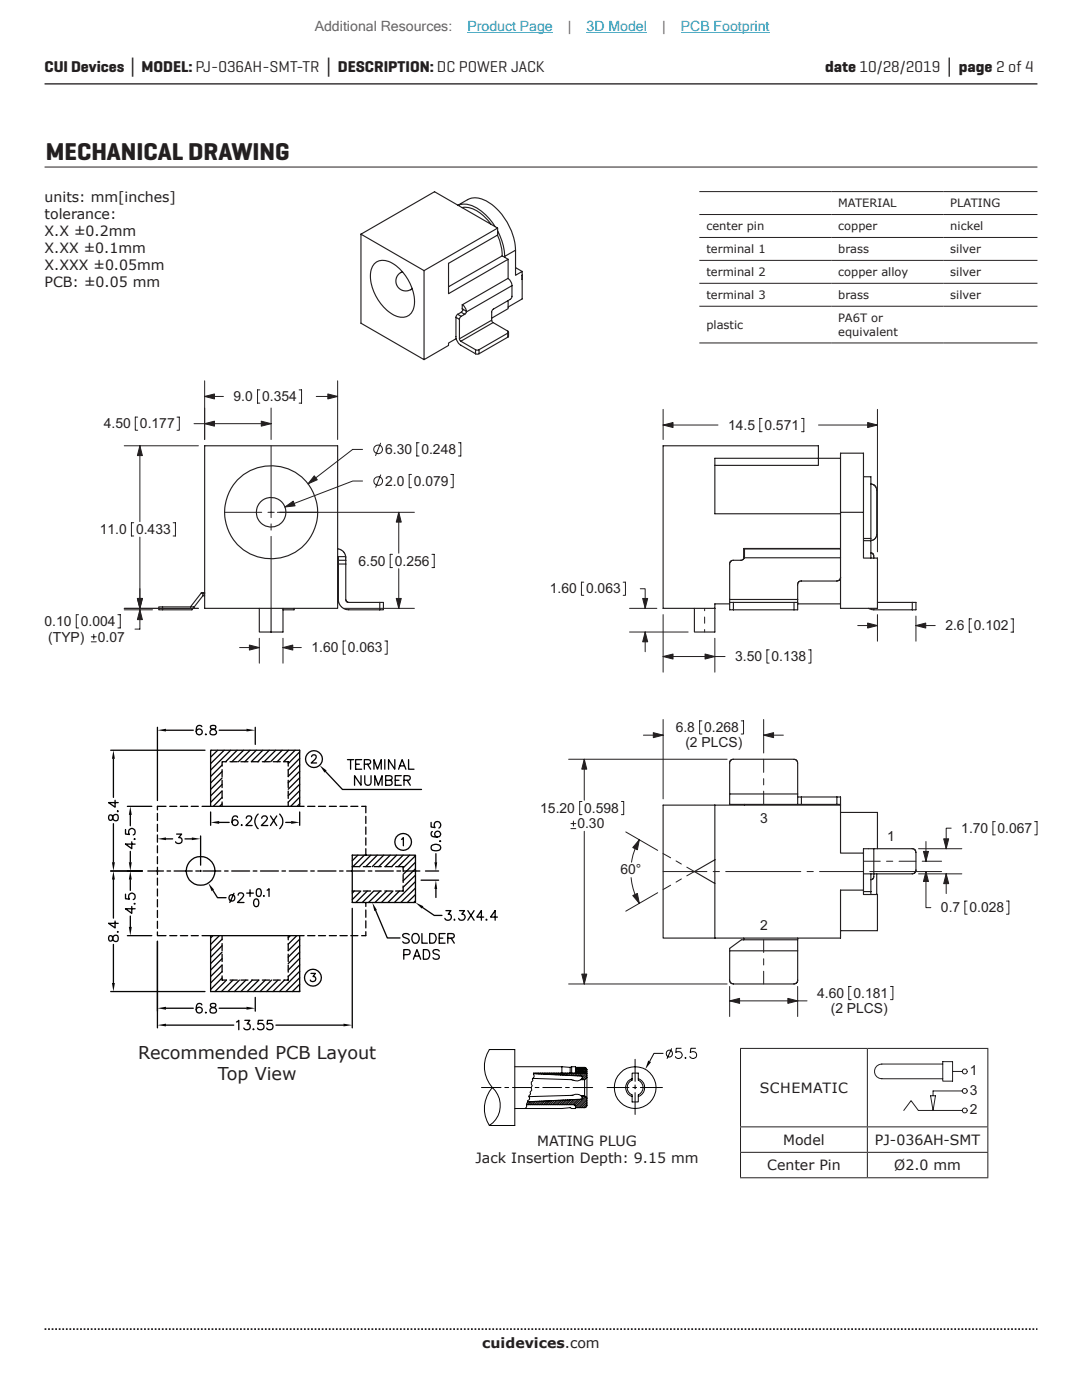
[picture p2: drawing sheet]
<svg xmlns="http://www.w3.org/2000/svg" width="216mm" height="279mm" viewBox="0 0 216 279" stroke-linecap="round" stroke-linejoin="round" font-family="sans-serif">
<path d="M8.9 16.7h198.1" fill="none" stroke="#231f20" stroke-width=".26"/>
<path d="M8.9 265.3h198.1" fill="none" stroke="#231f20" stroke-width=".35" stroke-dasharray=".4 .4 .4 .4 .4 .4" stroke-dashoffset=".7" stroke-linecap="butt"/>
<g fill="none" stroke="#231f20" stroke-width=".23">
<path d="M72 46.7l14.7-8.4 12.6 7.2-14.7 8.5M72 46.7l12.6 7.3M72 46.7v17.8l12.6 7.3M74.9 52.4a3.6 3.6 0 0 1 4.4 .9 8.9 8.9 0 0 1 3.2 8.2 2.59 2.59 0 0 1-4.2 1.2 9.4 9.4 0 0 1-4.3-8.5l.2-.7zM80 54.4l-.6 .5-.3 .6-.1 .8 .3 .8 .4 .5 .7 .4 .8 .1 .7-.3M80.3 54.2l-.3 .2M80.3 54.3l-.3 .1M82.2 57.6l-.2 .2M82.3 57.6l-.3 .2M84.6 54v17.8l4.9-2.9v-.4l1.5-.9M92.2 41.4a5.8 5.8 0 0 1 5.1 2.5l.7 .9M98.8 45.2a9.7 9.7 0 0 0-5.5-4.4l-.8-.1-1.1 .3 1.9-1.2a4.1 4.1 0 0 1 4.3 .6 12.5 12.5 0 0 1 5.3 9.5"/>
<path d="M99.3 46.9a9.8 9.8 0 0 1 .9 4.2l-10.7 6.1M99.3 45.5v1.4l-9.8 5.7v6l11.9-6.9v3.8l-9.2 5.3v.9h.1M99.3 46.1a11.4 11.4 0 0 1 1.4 5.1M100.2 51.1l.5 .2M100.7 51.3v-.1l2.2-1.3v5l1.3-.7M100.7 51.3l.7 .4M101.3 55.6l.6 .6 .3 .8M101.4 60v1.6l-3.3 1.9M102.2 57l-.1 2.5-3.8 2.4-.2 .3v1.7M102.2 57l-9.1 5.3M102.9 53.4l1.3 .8M104.2 54.2v5.5l-2.8 1.6"/>
<path d="M91 63.3v3.9l.3 1 .5 .6 3.1 1.8M91 63.3l.7 .4M91.3 62.7l-.3 .6M91.3 62.7l.7 .4M91.7 67.6l.3 .5M91.7 63.7v3.9M92 68.1l2.9 1.7M92 63.1l-.3 .6M92 62.3l-.7 .4M92 62.3l.7 .4M92.2 61.6l.1 .1M92.3 60.8l.5 .6 .3 .7"/>
<path d="M92.3 61.7v.3l-.3 .3M92.3 61.7l.8 .4M92.7 62.7l-.7 .4M93.1 62.3l-.4 .4M93.1 62.1v.2M94.9 69.8h.7v.8h-.7M94.9 69.8v.8M98.1 63.9l.3 .5M98.1 63.9l-6.4 3.7M98.4 64.4l3 1.7 .1 .2-.2 .2M98.4 64.4l-6.4 3.7M101.3 66.5l-5.7 3.3"/>
<path d="M101.3 66.5v.8M101.3 67.3l-5.7 3.3M101.5 66.3v.8l-.2 .2M40.8 89h26.6v32.4h-26.6zM142.6 92.9h20.7v-3.9h-31v32.4h10.3M167.7 91.5h-25.1v11h25.1M172.3 95.1h1.5v12.4h-1.5M173.8 96.6l.8 .3 .3 .9v9.1l-.4 .7-.7 .3M40.2 118.3h.6zM40.2 118.3l-2.2 2.8M40.5 118.9l-1.7 2.2M40.5 118.9h.3"/>
<path d="M40.8 118.5h-.3v.4M67.4 111.1h.1M67.4 109.5l1 .5 .4 .4 .2 .7M67.4 111.1l.1 .7M67.4 111.1h1.6v.7M67.5 112.6l.1 7.5 .2 .7 .6 .5 .5 .3 .7 .1M67.5 111.8v.8M67.5 112.6h1.5M67.5 111.8h1.5M69 112.6v7.2l.1 .2 .5 .2h6.2M69 111.8v.8M145.6 119.6v.6"/>
<path d="M145.6 119.6h13.6M148.5 111.3l-.6 .5h-1.7l-.6 .5v7.3M148.5 111.1v-1.6h19.2v1.8h-19.2M148.5 111.1v.2M159.2 119.6v.6M159.9 115.9l-.4 .2-.3 .4v3.1M167.7 102.5v7h-19.3v1.6h.1M167.7 102.5v-.3h4.6v9.2h2.8v10h-7.4v-10.1M167.7 102.2v-11.8h4.6v11.8M167.7 115.2l-.1 .4-.6 .4h-7.1M172.3 107.9h1.5M173.8 110.4l.5 .2 .1 .8"/>
<path d="M173.8 107.5v.4M173.8 107.9v3.5M31.7 121.1h.7v.6h-.7zM32.4 121.1h6.4M38.8 121.1l-.5 .6h-5.9M51.7 121.4v4.7h2.4M54.1 121.4v4.7M56.5 121.4v4.7h-2.4M58.7 121.4v.3h-2.2M69.6 121.7h6.2M75.8 120.2h.7v1.5h-.7M75.8 120.2v1.5"/>
<path d="M145.6 120.5h-3v5.6h-4v-4.7M146.3 120.2h-.7v1.5h.7M146.3 121.7h12.1M146.3 120.2h12.1M146.3 120.2v1.5M159.2 120.2h-.8v1.5M159.2 120.2v1.5h-.8M159.2 120.5h8.5M173.3 121.4l1.1 .3h7.6M175.1 120.2h6.9M182 120.2h.8v1.5h-.8M182 120.2v1.5"/>
<path d="M145.6 158.5v2h13.6M145.6 158.5h13.6M159.2 158.5v2M159.2 158.5v-6.2l-.1-.4-.3-.3-12.6-.1-.5 .3-.1 .3v6.4M159.2 159.1h.7M159.9 159.1v1.4M159.9 159.1h7.1M167 159.1h.7v3M167 159.1v1.4M138.6 173.9l4-2.3v4.7zM142.6 160.7v10.9M142.6 176.3v10.9"/>
<path d="M148.5 160.5l.1 .2M159.2 160.5h.7M159.9 160.5h7.1M167 160.5h.7M167.7 160.7h-35.4v26.5h10.3M167.7 162.1v8.2h4.6M167.7 162.1h7.4v7.3M172.3 177.9h1.5M173.8 175.6l.5-.3 .1-.9 8-.1 .4-.7-.1-3.8-.5-.4h-9.9v8.2M173.8 177.9v.6M173.8 174.4v3.5M174.4 169.4v5h-2.1"/>
<path d="M174.9 174.4v4.1M145.6 189.8h13.6M148.4 187.2v.3M159.2 187.2v8.4l-.4 .7-.4 .1h-12.1l-.4-.1-.2-.3-.1-6.7 2.3-1.8h11.3M167.7 185.7h7.4v-7.2h-2.8v-.9h-4.6v9.6h-25.1"/>
<circle cx="54.1" cy="102.2" r="9.3"/>
<circle cx="54.1" cy="102.2" r="2.95"/>
</g>
<g fill="none" stroke="#231f20" stroke-width=".2">
<path d="M27.5 83.2h-.5v2.7h.5M35.3 83.2h.5v2.7h-.5M38.7 84.6h15.4M40.8 81.4v6.3M54.1 81.4v6.3M54.1 89v14.3M44.8 102.2h7.4M53.5 102.2h1.2M54.1 104.6v1.2M54.1 107.1v14.3M55.8 102.2h7.6M140.6 121.4v.5"/>
<path d="M140.6 123.1v1.3M140.6 125.6v.5M185.7 218.7h1l-.5 2.9zM188.1 212.4h-12.1a1.47 1.47 0 0 0-1.5 1.4 1.47 1.47 0 0 0 1.5 1.5h12.1M188.1 211.9h2v3.9h-2zM190.1 213.8h1.9M192 217.7h-5.8v1M180.3 221.6l1.5-1.9 1.4 1.9h8.8"/>
<circle cx="192.5" cy="213.8" r=".48"/>
<circle cx="192.5" cy="217.7" r=".48"/>
<circle cx="192.5" cy="221.6" r=".48"/>
</g>
<path d="M40.8 84.6l2-.5v1z" fill="#231f20"/>
<path d="M40.8 84.6l2-.5v1z" fill="none" stroke="#231f20" stroke-width=".2"/>
<path d="M52.1 84.1l2 .5-2 .5z" fill="#231f20"/>
<g fill="none" stroke="#231f20" stroke-width=".2">
<path d="M52.1 84.1l2 .5-2 .5zM128.4 146.7h3.9M132.3 143.6v15.8M140.1 143.9h-.5v2.6h.5M147.9 143.9h.5v2.6h-.5M152.4 143.6v6.7M152.4 146.7h3.9M152.4 151.5v2.6M152.4 155.4v1.2M152.4 157.9v2.6M124.9 166l6.3 3.7M125.9 175.1a12.6 12.6 0 0 0 1.7 5.2"/>
<path d="M127.6 167.6a12.7 12.7 0 0 0-1.6 4.5M131.2 178.2l-6.3 3.6M132.3 170.3l1.5 .9M132.3 173.9h8.8M133.8 176.7l-1.5 .8M134.9 171.8l1.1 .6M136 175.4l-1.1 .6M137 173.1l1.6 .8-1.6 .9M142.3 173.9h1.3M144.8 173.9h15M161 173.9h1.3M163.5 173.9h8.8"/>
<path d="M172.3 171.9h3.3M173.5 173.9h14.4M176.9 171.9h1.2M179.4 171.9h3.4M184 171.9h3.9M184.8 173.9v7.2h.9M184.8 167.9v4M193 179.8h-.5v2.7h.5M200.8 179.8h.5v2.7h-.5M152.4 187.5v2.6M152.4 191.3v1.3M152.4 193.8v2.6"/>
</g>
<path d="M127.6 167.6l-.4 2-.9-.4z" fill="#231f20"/>
<path d="M127.6 167.6l-.4 2-.9-.4z" fill="none" stroke="#231f20" stroke-width=".2"/>
<path d="M126.3 178.7l.9-.4 .4 2z" fill="#231f20"/>
<path d="M126.3 178.7l.9-.4 .4 2z" fill="none" stroke="#231f20" stroke-width=".2"/>
<path d="M130.4 146.2l1.9 .5-1.9 .5z" fill="#231f20"/>
<path d="M130.4 146.2l1.9 .5-1.9 .5z" fill="none" stroke="#231f20" stroke-width=".2"/>
<path d="M152.4 146.7l2-.5v1z" fill="#231f20"/>
<path d="M152.4 146.7l2-.5v1z" fill="none" stroke="#231f20" stroke-width=".2"/>
<path d="M184.8 173.9l.5 2h-1z" fill="#231f20"/>
<path d="M184.8 173.9l.5 2h-1z" fill="none" stroke="#231f20" stroke-width=".2"/>
<path d="M184.3 169.9h1l-.5 2z" fill="#231f20"/>
<g fill="none" stroke="#231f20" stroke-width=".2">
<path d="M132.3 84.8h11M132.3 81.7v6M152.1 83.5h-.5v2.7h.5M159.9 83.5h.5v2.7h-.5M163.3 84.8h11.8M175.1 81.7v28.4M116.5 116.2h-.5v2.6h.5M124.3 116.2h.5v2.6h-.5M127.8 117.5h.9v3.9M125.6 121.4h5.5M125.6 126.1h11.7M128.7 126.1v4"/>
<path d="M132.3 131h12.4M132.3 122.7v11.4M142.6 127.4v6.7M153.5 129.7h-.5v2.6h.5M161.3 129.7h.5v2.6h-.5M171.2 124.8h3.9M175.1 122.7v5.3M182.8 124.8h3.8M182.8 123v5M193.9 123.5h-.5v2.7h.5M201.7 123.5h.5v2.7h-.5M184.3 169.9h1l-.5 2z"/>
</g>
<path d="M128.2 119.4h1l-.5 2z" fill="#231f20"/>
<path d="M128.2 119.4h1l-.5 2z" fill="none" stroke="#231f20" stroke-width=".2"/>
<path d="M128.7 126.1l.5 2h-1z" fill="#231f20"/>
<path d="M128.7 126.1l.5 2h-1z" fill="none" stroke="#231f20" stroke-width=".2"/>
<path d="M173.1 84.3l2 .5-2 .5z" fill="#231f20"/>
<path d="M173.1 84.3l2 .5-2 .5z" fill="none" stroke="#231f20" stroke-width=".2"/>
<path d="M132.3 84.8l2-.5v1z" fill="#231f20"/>
<path d="M132.3 84.8l2-.5v1z" fill="none" stroke="#231f20" stroke-width=".2"/>
<path d="M182.8 124.8l1.9-.5v1z" fill="#231f20"/>
<path d="M182.8 124.8l1.9-.5v1z" fill="none" stroke="#231f20" stroke-width=".2"/>
<path d="M173.1 124.3l2 .5-2 .5z" fill="#231f20"/>
<path d="M173.1 124.3l2 .5-2 .5z" fill="none" stroke="#231f20" stroke-width=".2"/>
<path d="M132.3 131l2-.5v1z" fill="#231f20"/>
<path d="M132.3 131l2-.5v1z" fill="none" stroke="#231f20" stroke-width=".2"/>
<path d="M140.7 130.5l1.9 .5-1.9 .5z" fill="#231f20"/>
<g fill="none" stroke="#231f20" stroke-width=".2">
<path d="M40.8 79.1h3.8M40.8 76v11.7M51.8 77.8h-.4v2.7h.4M59.7 77.8h.5v2.7h-.5M63.1 79.1h4.3M67.4 76v11.7M24.8 89h14.8M27.9 89v15.1M72.3 96h-1.9l-13.5 5.2M72.3 89.7h-1.9l-8.9 6.9M75.9 88.4l-1 2.5M76 94.8l-1 2.4"/>
<path d="M82.1 94.7h-.5v2.6h.5M83.6 88.4h-.4v2.6h.4M90 94.7h.4v2.6h-.4M91.5 88.4h.4v2.6h-.4M26.7 104.3h-.5v2.7h.5M27.9 107.2v14.2M34.6 104.3h.4v2.7h-.4M55.3 102.2h27.4M78.3 110.6h-.4v2.7h.4M79.6 102.2v8.2M79.6 113.5v7.9M86.2 110.6h.4v2.7h-.4"/>
<path d="M15.7 122.7h-.5v2.6h.5M18.2 128.1h1M18.2 127.1h1M18.7 126.6v1M23.5 122.7h.5v2.6h-.5M24.8 121.7h5.6M27.9 121.7v3.9h-1M39.6 121.4h-14.8M47.8 129.2h3.9M51.7 127.4v5M56.5 127.4v5M56.5 129.2h3.6"/>
<path d="M68.6 121.4h14.1M68.9 127.9h-.4v2.7h.4M76.8 127.9h.5v2.7h-.5M140.7 130.5l1.9 .5-1.9 .5z"/>
<circle cx="75.5" cy="89.7" r=".87"/>
<circle cx="75.5" cy="96" r=".87"/>
</g>
<path d="M56.5 129.2l1.9-.5v1z" fill="#231f20"/>
<path d="M56.5 129.2l1.9-.5v1z" fill="none" stroke="#231f20" stroke-width=".2"/>
<path d="M27.4 119.4h1l-.5 2z" fill="#231f20"/>
<path d="M27.4 119.4h1l-.5 2z" fill="none" stroke="#231f20" stroke-width=".2"/>
<path d="M40.8 79.1l2-.5v1z" fill="#231f20"/>
<path d="M40.8 79.1l2-.5v1z" fill="none" stroke="#231f20" stroke-width=".2"/>
<path d="M65.4 78.6l2 .5-2 .5z" fill="#231f20"/>
<path d="M65.4 78.6l2 .5-2 .5z" fill="none" stroke="#231f20" stroke-width=".2"/>
<path d="M27.4 119.4h1l-.5 2z" fill="#231f20"/>
<path d="M27.4 119.4h1l-.5 2z" fill="none" stroke="#231f20" stroke-width=".2"/>
<path d="M27.9 89l.5 1.9h-1z" fill="#231f20"/>
<path d="M27.9 89l.5 1.9h-1z" fill="none" stroke="#231f20" stroke-width=".2"/>
<path d="M79.6 102.2l.5 2h-1z" fill="#231f20"/>
<path d="M79.6 102.2l.5 2h-1z" fill="none" stroke="#231f20" stroke-width=".2"/>
<path d="M79.1 119.4h1l-.5 2z" fill="#231f20"/>
<path d="M79.1 119.4h1l-.5 2z" fill="none" stroke="#231f20" stroke-width=".2"/>
<path d="M27.9 121.7l.5 2h-1z" fill="#231f20"/>
<path d="M27.9 121.7l.5 2h-1z" fill="none" stroke="#231f20" stroke-width=".2"/>
<path d="M62.7 95l.6 .7-1.8 .9z" fill="#231f20"/>
<path d="M62.7 95l.6 .7-1.8 .9z" fill="none" stroke="#231f20" stroke-width=".2"/>
<path d="M49.8 128.7l1.9 .5-1.9 .5z" fill="#231f20"/>
<path d="M49.8 128.7l1.9 .5-1.9 .5z" fill="none" stroke="#231f20" stroke-width=".2"/>
<path d="M56.9 101.2l1.6-1.2 .4 1z" fill="#231f20"/>
<g fill="none" stroke="#231f20" stroke-width=".2">
<path d="M56.9 101.2l1.6-1.2 .4 1zM113.5 151.5h31.6M116.1 160h-.4v2.6h.4M116.6 151.5v8.2M124 160h.5v2.6h-.5M113.9 165.4h1M113.9 164.4h1M114.4 163.9v1M116.6 165.9v30.5M183.3 169.4h8.6M183.3 174.4h8.6M188.8 174.4v3.9"/>
<path d="M189.8 165.3h-1v4.1M198.6 164h-.5v2.6h.5M206.4 164h.5v2.6h-.5M113.5 196.4h31.6M145.6 199.7h15.4M145.6 196.9v6M159.2 196.9v6M169.8 196.9h-.4v2.6h.4M177.7 196.9h.5v2.6h-.5"/>
</g>
<path d="M188.3 167.4h1l-.5 2z" fill="#231f20"/>
<path d="M188.3 167.4h1l-.5 2z" fill="none" stroke="#231f20" stroke-width=".2"/>
<path d="M188.8 174.4l.5 2h-1z" fill="#231f20"/>
<path d="M188.8 174.4l.5 2h-1z" fill="none" stroke="#231f20" stroke-width=".2"/>
<path d="M116.1 194.4h1l-.5 2z" fill="#231f20"/>
<path d="M116.1 194.4h1l-.5 2z" fill="none" stroke="#231f20" stroke-width=".2"/>
<path d="M116.6 151.5l.5 2h-1z" fill="#231f20"/>
<path d="M116.6 151.5l.5 2h-1z" fill="none" stroke="#231f20" stroke-width=".2"/>
<path d="M145.6 199.7l2-.5v1z" fill="#231f20"/>
<path d="M145.6 199.7l2-.5v1z" fill="none" stroke="#231f20" stroke-width=".2"/>
<path d="M157.2 199.2l2 .5-2 .5z" fill="#231f20"/>
<path d="M157.2 199.2l2 .5-2 .5z" fill="none" stroke="#231f20" stroke-width=".2"/>
<path d="M63.8 152.7l1.4 1.1-.4 .4z" fill="#050504"/>
<g fill="none" stroke="#050504" stroke-width=".26">
<path d="M44.3 153.6v1.4M44.3 155.7v1.5M44.3 157.9v1.4M45.2 152h-.9v.9M45.9 152h1.5M48.1 152h1.4M50.2 152h1.4M52.3 152h1.5M54.5 152h1.4M56.6 152h.9v.9M57.5 153.6v1.4M57.5 155.7v1.5"/>
<path d="M57.5 157.9v1.4M62.2 151l.1-.3 .5-.1 .2 .2 .1 .3-.2 .4-.8 .8h1.1M65 154l3.3 3.6h15.8M69.3 151.6h1.3M70 151.6v1.9M71 152.5h.7M72 154.8v1.9l-1.3-1.9v1.9M72.2 151.6h-1.2v1.9h1.2M72.7 152.5l1.1-.1 .2-.3-.1-.3-.4-.2h-.8v1.9M72.8 154.8v1.4a.63 .63 0 0 0 .6 .5 .63 .63 0 0 0 .6-.5v-1.4M73.3 152.5l.7 1M74.6 153.5v-1.9l.7 1.9 .8-1.9v1.9"/>
<path d="M74.8 156.7v-1.9l.7 1.9 .7-1.9v1.9M76.8 151.6v1.9M76.9 155.7h.9a.48 .48 0 0 0 .4-.7l-.4-.2h-.9v1.9h.9a.5 .5 0 0 0 .5-.5 .5 .5 0 0 0-.5-.5M78.8 151.6v1.9l-1.3-1.9v1.9M78.9 155.7h.7M79.5 153.5l.7-1.9 .8 1.9M79.8 152.8h.9M80.1 154.8h-1.2v1.9h1.2M80.6 155.7l1.1-.1 .2-.3-.1-.3-.4-.2h-.8v1.9M81.2 155.7l.7 1M81.5 151.6v1.9h1.1M29.5 173.8h3.1"/>
<path d="M31.4 162.3v1.5M31.4 164.5v1.4M31.4 166.6v1.5M31.4 168.8v1.4M31.4 171v1.4M31.4 173.1v1.4M31.4 175.2v1.5M31.4 177.4v1.4M31.4 179.5v1.5M33.1 160.9h-1.7v.7M33.3 173.8h.7M33.9 160.9h1.4"/>
<path d="M34.7 173.8h3.7M36 160.9h1.4M38.2 160.9h1.4M39.1 173.8h.7M40.3 160.9h1.7v-11.2h17.8v11.2M40.5 173.8h3.6M44.3 160.1v.8M44.8 173.8h.7M46.2 173.8h3.6M50.5 173.8h.8M52 173.8h3.6M56.3 173.8h.7"/>
<path d="M57.5 160.1v.8M57.7 173.8h3.6M62 173.8h.7M63.4 173.8h3.6M67.8 173.8h.7M69.2 173.8h3.5M70.3 170.7h12.6v9.4h-12.6zM70.3 173h1.5M70.3 177.8h1.5M72.5 173h1.5M72.5 177.8h1.5M73 160.9v1.3"/>
<path d="M73 162.9v1.4M73 165v1.5M73 167.2v1.5M73 169.4v1.3M73.5 173.8h.7M74.7 173h1.4M74.7 177.8h1.4M74.9 173.8h3.6M76.8 173h1.4M76.8 177.8h1.4M78.9 173h1.5v1M79.2 173.8h.7"/>
<path d="M80.1 167.5l.4-.3v1.6M80.4 176.8v1h-1.5M80.4 174.7v1.4M80.7 173.8h3.1M84 175.7h3.5M84.9 173.8h2.6M87 170.4v1.7M87 177.4v1.7M31.4 186v.7h1.7M31.4 181.7v1.4M31.4 183.9v1.4M33.9 186.7h1.4"/>
<path d="M36 186.7h1.4M38.2 186.7h1.4M40.3 186.7h1.7v11.2h17.8v-11.2M44.3 186.7v.9M44.3 188.3v1.4M44.3 190.4v1.5M44.3 192.6v1.4M44.3 194.8v.8h.9M45.9 195.6h1.5M48.1 195.6h1.4M50.2 195.6h1.4M52.3 195.6h1.5"/>
<path d="M54.5 195.6h1.4M57.5 186.7v.9M57.5 188.3v1.4M57.5 190.4v1.5M57.5 192.6v1.4M57.5 194.8v.8h-.9M62 194.3h.9l-.4 .6a.55 .55 0 0 1 .5 .8 .55 .55 0 0 1-1 .1l-.1-.2M73 180.1v.8M73 181.6v1.5M73 183.8v1.4M73 185.9v.8"/>
<circle cx="62.7" cy="151.5" r="1.68"/>
<circle cx="40" cy="173.8" r="2.87"/>
<circle cx="80.4" cy="168" r="1.68"/>
<circle cx="62.4" cy="195.1" r="1.68"/>
</g>
<g fill="#050504">
<path d="M87 175.7l.2 1.7h-.5z"/>
<path d="M86.7 172.1h.5l-.2 1.7z"/>
</g>
<path d="M31.4 145.1v14.7M33.1 145.7h5.5M43.7 145.7h5.5M50.9 145.1v3.5M86 164.1v.9l.8 .2a.69 .69 0 0 1 0-1.1 .69 .69 0 0 1 1 .2 .69 .69 0 0 1-.2 1M86.1 168.8a1.19 1.19 0 0 1 1.8 .3v.1a1.27 1.27 0 0 1-1.8 .3zM86.3 166a.57 .57 0 0 0 .1 1 1.18 1.18 0 0 0 1.5-.5 .59 .59 0 0 0-.5-.6 .59 .59 0 0 0-.6 .5 .59 .59 0 0 0 .5 .6M87.8 167.8l.1 .1h-.2" fill="none" stroke="#050504" stroke-width=".26"/>
<g fill="#050504">
<path d="M31.4 145.7l1.7-.3v.6z"/>
<path d="M49.2 145.4l1.7 .3-1.7 .3z"/>
</g>
<path d="M40.3 145a.6 .6 0 0 0-1.1 .1 1.33 1.33 0 0 0 .2 1.5 .6 .6 0 0 0 .9-.3 .6 .6 0 0 0-.4-.8 .6 .6 0 0 0-.7 .5M41.1 146.5l-.1 .1h.2M42.1 144.9a.38 .38 0 0 0 .2 .6 .68 .68 0 0 1 .7 .3 .68 .68 0 0 1 0 .8h-.6l-.4-.1a.71 .71 0 0 1 .1-.8 .71 .71 0 0 1 .7-.2 .4 .4 0 0 0 .2-.6zM25.4 173.8h3M25.4 160.9h4.9M26 162.6v2.2M26 169.9v2.2" fill="none" stroke="#050504" stroke-width=".26"/>
<g fill="#050504">
<path d="M25.7 172.1h.6l-.3 1.7z"/>
<path d="M26 160.9l.3 1.7h-.6z"/>
</g>
<path d="M25 165.5v1h.8a.69 .69 0 0 1 0-1 .69 .69 0 0 1 1 .1 .69 .69 0 0 1-.2 1M26.3 168v1.4l-1.3-.9h2M26.9 167.4v.1h-.1M31.4 187.9v13.9M50.9 199.1v2.7M33.1 201.2h5.5M43.7 201.2h5.5" fill="none" stroke="#050504" stroke-width=".26"/>
<g fill="#050504">
<path d="M31.4 201.2l1.7-.3v.6z"/>
<path d="M49.2 200.9l1.7 .3-1.7 .3z"/>
</g>
<path d="M31.4 187.9v17.2M70.3 181.3v23.8M33.1 204.6h13.5M40.3 200.5a.58 .58 0 0 0-.9-.2 1.44 1.44 0 0 0 0 1.8 .6 .6 0 0 0 .9-.3 .6 .6 0 0 0-.4-.8 .6 .6 0 0 0-.7 .5M41.1 202l-.1 .1h.2M42.1 200.3a.41 .41 0 0 0 .2 .7 .67 .67 0 0 1 .7 .3 .67 .67 0 0 1 0 .8l-.6 .1-.4-.2a.7 .7 0 0 1 .1-.8 .7 .7 0 0 1 .7-.2 .43 .43 0 0 0 .2-.7zM55.1 204.6h13.4" fill="none" stroke="#050504" stroke-width=".26"/>
<g fill="#050504">
<path d="M31.4 204.6l1.7-.3v.5z"/>
<path d="M68.5 204.3l1.8 .3-1.8 .2z"/>
</g>
<path d="M22.1 149.7h18.8M22.6 151.4v7.7M22.1 173.8h6.3M22.6 164.4v7.7M47.2 204l.4-.4v1.9M48.9 203.6h1l-.6 .7a.63 .63 0 0 1 .6 .9 .63 .63 0 0 1-1 .2l-.3-.2M50.6 205.3v.2l.1-.1M52.5 203.6h-.9l-.1 .8a.69 .69 0 0 1 1 0 .69 .69 0 0 1-.1 1 .69 .69 0 0 1-1-.2M54.3 203.6h-.9l-.1 .8a.67 .67 0 0 1 1 0 .67 .67 0 0 1-.1 1 .67 .67 0 0 1-1-.2" fill="none" stroke="#050504" stroke-width=".26"/>
<g fill="#050504">
<path d="M22.6 149.7l.3 1.7h-.6z"/>
<path d="M22.3 172.1h.6l-.3 1.7z"/>
</g>
<g fill="none" stroke="#050504" stroke-width=".26">
<path d="M23 159.7v1.4l-1.3-.9h1.9M21.8 162.7a.6 .6 0 0 0 .3 1 .88 .88 0 0 0 .5-.9 .53 .53 0 0 1 .6-.3 .53 .53 0 0 1 .4 .5l-.2 .7a.71 .71 0 0 1-.7-.1 .71 .71 0 0 1-.3-.7 .4 .4 0 0 0-.6-.2zM23.5 161.8v.2l-.1-.1M80.6 190.5l1.1-.1 .1-.3-.1-.4-.3-.2h-.8v1.9M81.7 186.6a.74 .74 0 0 0-1.3 .2l.3 .3a1.02 1.02 0 0 1 1 .6v.2a.82 .82 0 0 1-1.3 0M82.5 191.4l.7-1.9 .7 1.9M82.5 186.4a.91 .91 0 0 1 1.1 .4 .91 .91 0 0 1-.2 1.1l-.1 .2a.89 .89 0 0 1-1-.3 .89 .89 0 0 1 0-1zM82.7 190.8h1M84.2 186.3v1.9h1.1M84.5 189.5h.6a1.03 1.03 0 0 1 .7 1 1.03 1.03 0 0 1-.7 .9h-.6zM85.7 186.3h.7a1.01 1.01 0 0 1 .7 1 1.01 1.01 0 0 1-.7 .9h-.7zM87.6 189.8a.69 .69 0 0 0-.6-.3 .69 .69 0 0 0-.6 .5l.2 .3 .7 .2a.47 .47 0 0 1 .4 .4 .47 .47 0 0 1-.2 .5 .86 .86 0 0 1-1.1-.3"/>
<path d="M87.6 187.2h.8M88.8 186.3h-1.2v1.9h1.2M89.4 187.2l1.1-.1 .1-.2v-.4l-.4-.2h-.8v1.9M90 187.2l.6 1"/>
</g>
<path d="M74.3 180.1l.9 1.5-.5 .2z" fill="#050504"/>
<path d="M33.1 167.4h1.4M36.9 167.4h1.4M40 166.8v5.9M75 181.7l2.3 5.5h2.5" fill="none" stroke="#050504" stroke-width=".26"/>
<g fill="#050504">
<path d="M38.3 167.1l1.7 .3-1.7 .3z"/>
<path d="M31.4 167.4l1.7-.3v.6z"/>
</g>
<path d="M35.2 166.5h1l-.5 .7a.63 .63 0 0 1 .6 .8 .63 .63 0 0 1-1.1 .3l-.2-.3M42.5 177.7l.9 1.5h1.7" fill="none" stroke="#050504" stroke-width=".26"/>
<path d="M41.6 176.2l1.1 1.3-.5 .4z" fill="#050504"/>
<g fill="none" stroke="#050504" stroke-width=".26">
<path d="M42.2 149.7l-.2 .2M43.4 149.7l-1.4 1.4M44.3 152.7l-2.3 2.3M44.3 154l-2.3 2.3M44.3 155.3l-2.3 2.3M44.3 156.6l-2.3 2.2M44.3 157.8l-2.3 2.3M44.3 159.1l-1.7 1.8M44.7 149.7l-2.7 2.7M46 149.7l-4 4M47.3 149.7l-2.3 2.3M48.6 149.7l-2.3 2.3"/>
<path d="M49.9 149.7l-2.3 2.3M51.1 149.7l-2.2 2.3M52.4 149.7l-2.3 2.3M53.7 149.7l-2.3 2.3M55 149.7l-2.3 2.3M56.3 149.7l-2.3 2.3M57.6 149.7l-2.3 2.3M58.9 149.7l-2.3 2.3M59.8 150.1l-2.3 2.3M59.8 151.4l-2.3 2.3M59.8 152.6l-2.3 2.3M59.8 153.9l-2.3 2.3"/>
<path d="M59.8 155.2l-2.3 2.3M59.8 156.5l-2.3 2.3M59.8 157.8l-2.3 2.3M59.8 159.1l-1.8 1.8M39.9 173.8h.2M40 173.7v.2M42 162v2.7M43.7 164.1h2M44.3 160.4l-.5 .5M46.7 178.3l-.8 1.8M47.5 178.7l.2-.4 .5-.1 .3 .2 .1 .3-1.2 1.4h1.3M49.2 178.2h1.4"/>
<path d="M49.9 177.6v1.3M50.9 179.5a.47 .47 0 0 1 .7 .2v.4a.67 .67 0 0 1-.5 .8 .93 .93 0 0 1-.2-1.4zM51.4 177.4a.46 .46 0 0 1 .7 .3v.3a.67 .67 0 0 1-.5 .9l-.4-.3v-.9zM52.6 178.7v.2l.1-.1M53.3 177.7l.4-.3v1.5M57 164.1h1.1M59.8 160.4l-.5 .5M59.8 162v2.7M70.7 177.8l-.4 .4M71.4 170.7l-1.1 1.1M72 177.8l-1.7 1.7M72.7 170.7l-2.3 2.3"/>
<path d="M73.3 177.8l-2.3 2.3M74 170.7l-2.3 2.3M74.6 177.8l-2.3 2.3M75.3 170.7l-2.3 2.3M75.9 177.8l-2.4 2.3M76.6 170.7l-2.3 2.3M77.2 177.8l-2.4 2.3M77.9 170.7l-2.3 2.3M78.4 177.8l-2.3 2.3M79.2 170.7l-2.3 2.3M79.7 177.8l-2.3 2.3M80.4 170.7l-2.2 2.3"/>
<path d="M81.7 170.7l-2.3 2.3M82.9 170.8l-2.5 2.4M82.9 172.1l-2.5 2.4M82.9 173.4l-2.5 2.4M82.9 174.7l-2.5 2.4M82.9 176l-4.2 4.1M82.9 177.2l-2.9 2.9M82.9 178.5l-1.6 1.6M82.9 179.8l-.3 .3M42.5 186.7l-.5 .5M43.8 186.7l-1.8 1.8M44.3 187.4l-2.3 2.4"/>
<path d="M44.3 188.7l-2.3 2.4M44.3 190l-2.3 2.3M44.3 191.3l-2.3 2.3M44.3 192.6l-2.3 2.3M44.3 193.9l-2.3 2.3M44.3 195.2l-2.3 2.3M45.2 195.6l-2.3 2.3M46.5 195.6l-2.3 2.3M47.8 195.6l-2.3 2.3M49.1 195.6l-2.3 2.3M50.4 195.6l-2.3 2.3M51.6 195.6l-2.3 2.3"/>
<path d="M52.9 195.6l-2.3 2.3M54.2 195.6l-2.3 2.3M55.5 195.6l-2.3 2.3M56.8 195.6l-2.3 2.3M57.9 186.7l-.4 .4M59.2 186.7l-1.7 1.7M59.8 187.4l-2.3 2.3M59.8 188.7l-2.3 2.3M59.8 190l-2.3 2.3M59.8 191.3l-2.3 2.3M59.8 192.6l-2.3 2.3M59.8 193.8l-4 4.1"/>
<path d="M59.8 195.1l-2.7 2.8M59.8 196.4l-1.5 1.5M59.8 197.7l-.2 .2"/>
<circle cx="46.3" cy="179.2" r=".63"/>
</g>
<g fill="#050504">
<path d="M42 164.1l1.7-.3v.6z"/>
<path d="M58.1 163.8l1.7 .3-1.7 .3z"/>
</g>
<path d="M47.4 163.1a.52 .52 0 0 0-.8-.2 1.44 1.44 0 0 0 0 1.8 .6 .6 0 0 0 .9-.3 .6 .6 0 0 0-.5-.8 .6 .6 0 0 0-.7 .5M48.2 164.6l-.1 .1h.2M49.1 163.3l.1-.3a.57 .57 0 0 1 .6-.2 .57 .57 0 0 1 .4 .4l-.2 .6-.9 1h1.2M51.5 162.5a1.91 1.91 0 0 0 0 2.9M52.2 163.3l.4-.5 .5 .1a.41 .41 0 0 1 .1 .7l-1.1 1.2h1.3M54 162.8l1.2 2M55.2 162.8l-1.2 2M55.8 162.5a2 2 0 0 1 0 2.9" fill="none" stroke="#050504" stroke-width=".26"/>
<path d="M82.9 180.1l1.6 .8-.4 .4z" fill="#050504"/>
<g fill="none" stroke="#050504" stroke-width=".26">
<path d="M25.4 173.8h3M26 175.5v2.2M42 160.9h18.7M61.4 160.9h1.4M63.5 160.9h1.5M65.7 160.9h1.4M67.8 160.9h1.5M70 160.9h1.4M72.2 160.9h.8M25.4 186.7h4.9M26 182.8v2.2M42 186.7h18.7"/>
<path d="M61.4 186.7h1.4M63.5 186.7h1.5M65.7 186.7h1.4M67.8 186.7h1.5M70 186.7h1.4M72.2 186.7h.8M84.3 181.1l2.3 1.6h1.6M89 181.7h1l-.6 .7a.65 .65 0 0 1 .5 1.1 .65 .65 0 0 1-1.1-.2M90.7 183.4l-.1 .2h.2M91.7 181.7h1l-.6 .7a.63 .63 0 0 1 .7 .8 .63 .63 0 0 1-.8 .5l-.3-.1-.2-.3M93.3 181.7l1.3 2M94.6 181.7l-1.3 2"/>
<path d="M96.5 183h-1.4l1-1.3v2M97.1 183.4v.3l.1-.1M99.3 183h-1.4l.9-1.3v2"/>
</g>
<g fill="#050504">
<path d="M26 173.8l.3 1.7h-.6z"/>
<path d="M25.7 185h.6l-.3 1.7z"/>
</g>
<path d="M22.1 173.8h6.3M22.6 175.5v7.7M25 178.4v1h.8a.69 .69 0 0 1 0-1 .69 .69 0 0 1 1 .1 .69 .69 0 0 1-.2 1M22.1 197.9h18.8M22.6 188.5v7.7M26.3 180.9v1.4l-1.3-.9h2M26.9 180.3v.1h-.1" fill="none" stroke="#050504" stroke-width=".26"/>
<g fill="#050504">
<path d="M22.6 173.8l.3 1.7h-.6z"/>
<path d="M22.3 196.2h.6l-.3 1.7z"/>
</g>
<path d="M21.8 186.8a.6 .6 0 0 0 .3 1l.3-.3a.68 .68 0 0 1 .3-.7 .68 .68 0 0 1 .8 0l.1 .6-.2 .4a.71 .71 0 0 1-.7-.1 .71 .71 0 0 1-.3-.7 .4 .4 0 0 0-.6-.2zM23 183.8v1.4l-1.3-.9h1.9M23.5 185.9v.2l-.1-.1" fill="none" stroke="#050504" stroke-width=".26"/>
<g fill="none" stroke="#231f20" stroke-width=".2">
<path d="M8.9 33.3h198.1M139.5 38.2h67.5M139.5 42.8h67.5M139.5 47.4h67.5M139.5 52h67.5M139.5 56.5h67.5M139.5 61.1h67.5M139.5 68.4h67.5M147.7 209.2h49.5M147.8 209.3v15.5M173.1 209.3v15.5M197.1 209.3v15.5"/>
<path d="M147.7 224.9h49.5M147.7 230h49.5M147.7 235.1h49.5M147.8 225v4.9M147.8 230.1v4.9M173.1 225v4.9M173.1 230.1v4.9M197.1 225v4.9M197.1 230.1v4.9"/>
</g>
<g fill="none" stroke="#040503" stroke-width=".2">
<path d="M96.1 217h3.9M98.2 217a6.3 6.3 0 0 1-.6-7.5h5.1v15.1h-5.1a6.3 6.3 0 0 1 .6-7.6 4.8 4.8 0 0 1-.6 7.6M100.7 217h.8M102.3 217h3.7M106.8 217h.7M108.3 217h3.8M112.8 217h.8M114.4 217h3.9M121.1 217h4.4M126.3 217h.7M126.7 211.4v4.4M126.7 216.5v.8"/>
<path d="M126.7 218.1v4.3M127.8 217h4.4M132.3 210.2h-1.8l-.9 1.6"/>
<circle cx="126.7" cy="217" r="4.2"/>
</g>
<path d="M129.3 211.7l.6 .3-1.1 1.4z" fill="#040503"/>
<g fill="none" stroke="#040503" stroke-width=".2">
<path d="M102.7 212.9h9.4M105.4 219.9l-.1 .1M105.6 218.9l8.7-.3a1.28 1.28 0 0 1 1.9 .5M105.8 219.9l-.6 .6M106.2 219.8l-.7 .7M106.4 214.3l9.7 .5a.94 .94 0 0 1-1.3 .9l-.8-.2-7.7-.3M106.5 219.8l-.6 .7M106.8 214.2l-.1 .1M106.9 219.8l-.7 .7M107.2 214.2l-.2 .1M107.3 219.8l-.7 .7M107.5 214.2l-.1 .1"/>
<path d="M107.6 219.7l-.6 .8M107.9 214.2l-.2 .1M108 219.7l-.7 .8M108.2 214.2l-.1 .1M108.4 219.7l-.7 .8M108.6 214.2l-.2 .2M108.8 219.7l-.8 .8M108.9 214.2l-.2 .2M109.2 219.7l-.8 .8M109.3 214.2l-.2 .2M109.5 219.7l-.8 .8M109.7 214.2l-.3 .2"/>
<path d="M109.9 219.7l-.8 .8M110 214.2l-.3 .2M110.3 219.6l-.8 .9M110.4 214.2l-.3 .3M110.6 219.6l-.8 .9M110.7 214.2l-.3 .3M111 219.6l-.8 .9M111.1 214.2l-.3 .3M111.4 219.6l-.9 .9M111.4 214.2l-.3 .3M111.8 219.6l-.9 .9M111.8 214.2l-.3 .3"/>
<path d="M112.1 212.9l1.7 .1 1-.1v1.3M112.1 212.9v1.3l-.3 .3M112.2 219.5l-1 1M112.5 219.5l-.9 1M112.5 214.2l-.3 .3M112.9 214.2l-.4 .3M112.9 219.5l-.9 1M113.2 214.2l-.4 .4M113.3 219.5l-1 1M113.6 214.2l-.4 .4M113.6 219.5l-.9 1M113.8 213v1.2"/>
<path d="M113.9 214.2l-.4 .4M114 219.5l-1 1M114.1 212.9v1.3M114.3 214.2l-.4 .4M114.4 219.5l-1 1M114.7 214.2l-.5 .4M114.8 219.4l-1.1 1.1M114.8 213h1.8l.3 .1 .2 .4v7.1l-.2 .4-2.1 .1v.1v-.4M114.8 213.1h2M114.8 213.4h2.3M114.8 213.8h2.3M114.8 213.2h.2"/>
<path d="M114.8 213.6h.2M114.8 214h.2M115 214.2l-.5 .5M115.1 213.2h.2M115.1 213.6h.2M115.1 214h.2M115.2 219.4l-1.1 1.1M115.4 214.2l-.5 .5M115.4 213.2h.2M115.4 213.6h.2M115.4 214h.2M115.5 219.4l-1.1 1.1"/>
<path d="M115.7 213.2h.2M115.7 213.6h.2M115.7 214h.2M115.8 214.2l-.6 .5M115.9 215.5h.7M115.9 215.4v.1M115.9 219.4l-1.2 1.2M116 213.2h.2M116 213.6h.2M116 214h.2M116.1 214.2l-.6 .5M116.2 219.1l-.3 .3-10.6 .5"/>
<path d="M116.2 219.1l.4-.5 .5 .5M116.3 213.2h.1M116.3 213.6h.1M116.3 214h.1M116.3 218.6l-.2 .2M116.4 214.2l-.5 .5M116.6 213.2h.1M116.6 213.6h.1M116.6 214h.1M116.6 215.5v3.1h-.7M116.8 213.2h.2M116.8 213.6h.2"/>
<path d="M116.8 214h.2M116.8 214.2l-.6 .6M116.8 218.8l-2 2M117 219l-2.1 2.1M117.1 214.2h-10.7v.2a.57 .57 0 0 1-.2 .9l.1 .3-.3 .3v.5l.2 .3a.72 .72 0 0 0-.1 .9l-.3 .4a.58 .58 0 0 1-.3 .8l.2 .5-.4 .4v.2l-.2 .4v.5l-.3 .4M117.1 215l-.5 .5M117.1 214.2l-.9 .9M117.1 214.6l-.9 .9M117.1 219.2l-1.8 1.9M117.1 219.6l-1.5 1.5M117.1 220l-1.1 1.1M126.1 214.2h1.3v1.4a1.61 1.61 0 0 1 .9 1.4 1.61 1.61 0 0 1-.9 1.5v1.4h-1.3v-1.4a1.61 1.61 0 0 1-.9-1.5 1.61 1.61 0 0 1 .9-1.4z"/>
<path d="M126.1 215.3a1.89 1.89 0 0 0-1.3 1.8 1.89 1.89 0 0 0 1.3 1.8M126.6 217h.3M126.7 217v.2M127.4 215.3a1.91 1.91 0 0 1 1.2 1.8 1.91 1.91 0 0 1-1.2 1.8M134 209.3l-.9 1.9M135.9 209.2h-1v.9a.73 .73 0 0 1 1-.1 .73 .73 0 0 1-.1 1.1 .73 .73 0 0 1-1-.2M136.8 211l-.1 .1 .1 .1 .1-.1M138.8 209.2h-.9l-.2 .9a.72 .72 0 0 1 1.1-.1 .72 .72 0 0 1-.1 1.1 .72 .72 0 0 1-1.1-.2M102.7 221.2h9.4l1.7-.1 .3 .1h.7M105.1 220.5h9.4l.3 .3M117.1 220.3l-.7 .8M117.1 220.7l-.4 .4"/>
<circle cx="133.6" cy="210.2" r=".67"/>
</g>
<path d="M93.3 6.5h17M117.1 6.5h12M135.8 6.5h17.8" fill="none" stroke="#23a4c6" stroke-width=".2"/>
<text font-size="4.9" fill="#231f20" x="9.1" y="31.9">MECHANICAL DRAWING</text>
<g font-size="3.5" fill="#231f20">
<text x="27.6" y="211.3">Recommended PCB Layout</text>
<text x="43.5" y="215.5">Top View</text>
</g>
<g font-size="3.2" fill="#231f20">
<text x="8.9" y="14.3">CUI Devices │ MODEL: PJ-036AH-SMT-TR │ DESCRIPTION: DC POWER JACK</text>
<text x="164.6" y="14.3">date 10/28/2019 │ page 2 of 4</text>
</g>
<g font-size="2.8" fill="#63676b">
<text x="62.8" y="6.1">Additional Resources:</text>
<text x="113.3" y="6.1">|</text>
<text x="132.1" y="6.1">|</text>
</g>
<g font-size="2.8" fill="#23a4c6">
<text x="93.3" y="6.1">Product Page</text>
<text x="117.1" y="6.1">3D Model</text>
<text x="135.8" y="6.1">PCB Footprint</text>
</g>
<g font-size="2.8" fill="#231f20">
<text x="8.9" y="40.3">units: mm[inches]</text>
<text x="8.9" y="43.7">tolerance:</text>
<text x="8.9" y="47.1">X.X ±0.2mm</text>
<text x="8.9" y="50.5">X.XX ±0.1mm</text>
<text x="8.9" y="53.9">X.XXX ±0.05mm</text>
<text x="8.9" y="57.2">PCB: ±0.05 mm</text>
<text x="46.6" y="80.1">9.0</text>
<text x="52.3" y="80.1">0.354</text>
<text x="20.7" y="85.5">4.50</text>
<text x="27.9" y="85.5">0.177</text>
<text x="145.3" y="85.8">14.5</text>
<text x="152.5" y="85.8">0.571</text>
<text x="76.8" y="90.6">6.30</text>
<text x="84.1" y="90.6">0.248</text>
<text x="76.9" y="96.9">2.0 0.079</text>
<text x="19.9" y="106.6">11.0</text>
<text x="27.1" y="106.6">0.433</text>
<text x="71.6" y="112.9">6.50</text>
<text x="78.8" y="112.9">0.256</text>
<text x="109.7" y="118.4">1.60</text>
<text x="116.9" y="118.4">0.063</text>
<text x="8.9" y="124.9">0.10</text>
<text x="16.1" y="124.9">0.004</text>
<text x="188.6" y="125.8">2.6 0.102</text>
<text x="9.6" y="128">(TYP)</text>
<text x="19.5" y="128">0.07</text>
<text x="62.1" y="130.2">1.60</text>
<text x="69.4" y="130.2">0.063</text>
<text x="146.7" y="131.9">3.50</text>
<text x="153.9" y="131.9">0.138</text>
<text x="134.8" y="146.1">6.8</text>
<text x="136.8" y="149.2">(2 PLCS)</text>
<text x="140.5" y="146.1">0.268</text>
<text x="107.8" y="162.2">15.20</text>
<text x="115.2" y="165.3">0.30</text>
<text x="116.6" y="162.2">0.598</text>
<text x="151.7" y="164.2">3</text>
<text x="177" y="167.8">1</text>
<text x="191.8" y="166.2">1.70</text>
<text x="199.1" y="166.2">0.067</text>
<text x="123.8" y="174.5">60°</text>
<text x="151.7" y="185.6">2</text>
<text x="187.8" y="182.1">0.7 0.028</text>
<text x="163.1" y="199.1">4.60</text>
<text x="165.8" y="202.2">(2 PLCS)</text>
<text x="170.3" y="199.1">0.181</text>
<text x="193.5" y="214.6">1</text>
<text x="151.6" y="218.1">SCHEMATIC</text>
<text x="193.5" y="218.5">3</text>
<text x="193.5" y="222.4">2</text>
<text x="94.9" y="232.1">Jack Insertion Depth: 9.15 mm</text>
<text x="107.2" y="228.7">MATING PLUG</text>
<text x="153.1" y="233.6">Center Pin</text>
<text x="156.3" y="228.5">Model</text>
<text x="174.6" y="228.5">PJ-036AH-SMT</text>
<text x="178.4" y="233.6">Ø2.0 mm</text>
<text x="96.2" y="269">cuidevices.com</text>
</g>
<g font-size="2.3" fill="#231f20">
<text x="167.3" y="41.4">MATERIAL</text>
<text x="189.6" y="41.4">PLATING</text>
<text x="141" y="46">center pin</text>
<text x="167.3" y="46">copper</text>
<text x="189.6" y="46">nickel</text>
<text x="141" y="50.6">terminal 1</text>
<text x="167.3" y="50.6">brass</text>
<text x="189.6" y="50.6">silver</text>
<text x="141" y="55.1">terminal 2</text>
<text x="141" y="59.7">terminal 3</text>
<text x="167.3" y="55.1">copper alloy</text>
<text x="167.3" y="59.7">brass</text>
<text x="189.6" y="55.1">silver</text>
<text x="189.6" y="59.7">silver</text>
<text x="141" y="65.7">plastic</text>
<text x="167.3" y="64.3">PA6T or</text>
<text x="167.3" y="67">equivalent</text>
</g>
</svg>
